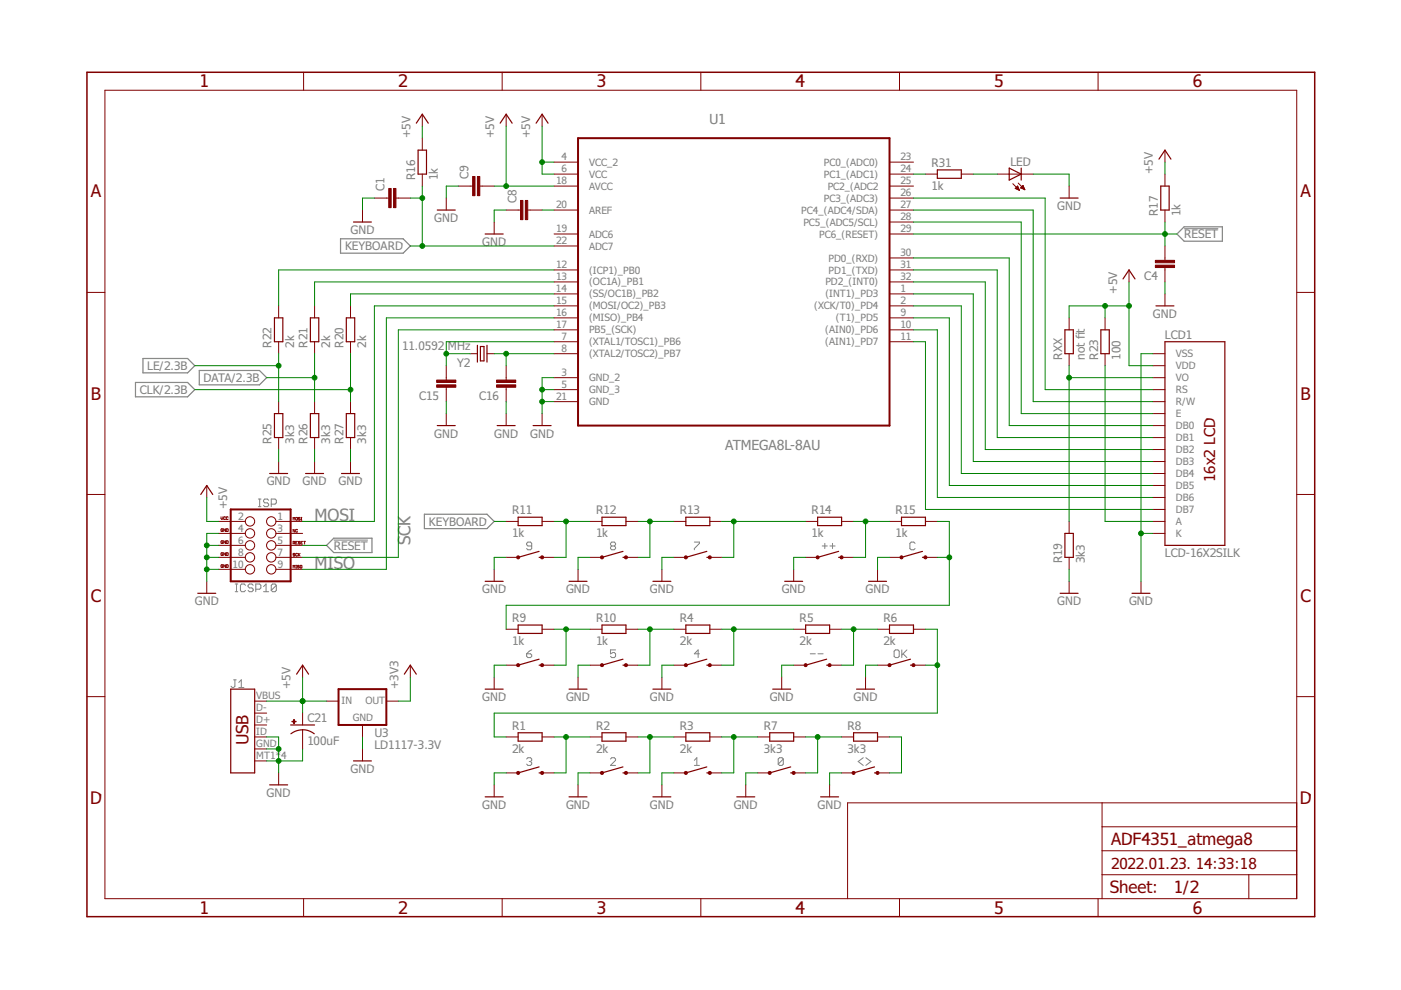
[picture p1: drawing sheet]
<svg xmlns="http://www.w3.org/2000/svg" width="297mm" height="210mm" viewBox="0 0 297 210" stroke-linecap="round" stroke-linejoin="round" font-family="sans-serif">
<g fill="none" stroke="#808080" stroke-width=".21">
<path d="M251.1 48.5h7.2M54.8 107.4h.5M54.8 105.8h.5M55.1 105.8v1.6M57 106.1l-.3-.3h-.6l-.2 .3v.2l.2 .3h.6l.3 .3v.3l-.3 .2h-.6l-.2-.2M57.5 106.9h.8l.3-.3v-.5l-.3-.3h-.8v1.6M70.8 114.5h7.2M112.7 115.8h-.8l-.2-.3v-.3l.2-.3h.6l.2 .3v1.1l-.2 .3h-.6l-.2-.3M129.7 115.8l-.3-.3v-.3l.3-.3h.5l.3 .3v.3l-.3 .3M129.7 115.8l-.3 .2v.3l.3 .3h.5l.3-.3v-.3l-.3-.2M129.7 115.8h.5M147.2 114.9h1.1v.3l-1.1 1.1v.3"/>
<path d="M174.3 115.8h1.1M174.9 115.2v1.1M176 115.8h1.1M176.5 115.2v1.1M194 115.2l-.3-.3h-.5l-.3 .3v1.1l.3 .3h.5l.3-.3M49.9 125.5h.5M49.9 123.8h.5M50.1 123.8v1.7M52 124.1l-.2-.3h-.6l-.2 .3v1.1l.2 .3h.6l.2-.3M53.7 124.1l-.3-.3h-.5l-.3 .3v.3l.3 .3h.5l.3 .2v.3l-.3 .3h-.5l-.3-.3M54.2 124.9h.9l.2-.2v-.6l-.2-.3h-.9v1.7M55.9 125.5h1.1"/>
<path d="M55.9 124.4l.5-.6v1.7M58.6 124.1v1.1l-.3 .3h-.5l-.3-.3M58.6 124.1l-.3-.3h-.5l-.3 .3v1.1M58.6 124.1l-1.1 1.1M111.7 138.6h.8l.2 .3v.2l-.2 .3h-.6l-.2-.3zM112.7 137.8l-1 .8M130.5 137.8h-1.1v.8l.8-.3 .3 .3v.5l-.3 .3h-.5l-.3-.3M148.3 138.6h-1.1l.8-.8v1.6M171.8 138.6h1.1M173.4 138.6h1.1M189.8 137.8h.6l.2 .3v1l-.2 .3h-.6l-.2-.3v-1zM191.2 137.8v1.6"/>
<path d="M191.5 138.6l.8 .8M192.3 137.8l-1.1 1.1M49.5 144.1h.6M49.8 144.1v1.4l-.3 .3h-.2l-.3-.3M50.6 145.8h1.1M50.6 144.7l.6-.6v1.7M111.7 160.9l.2-.2h.6l.2 .2v.3l-.2 .3M112.2 161.5h.3M112.5 161.5l.2 .2v.3l-.2 .3h-.6l-.2-.3M129.4 160.9l.3-.2h.5l.3 .2v.3l-1.1 1.1h1.1M147.2 161.2l.5-.5v1.6M147.2 162.3h1.1"/>
<path d="M166.1 160.9v1.1l-.3 .3h-.5l-.3-.3M166.1 160.9l-.3-.2h-.5l-.3 .2v1.1M166.1 160.9l-1.1 1.1M183 160.7l-1.1 .8 1.1 .8M183.6 160.7l1.1 .8-1.1 .8"/>
</g>
<path d="M72.2 50.6h13.3l1.5 1.6-1.5 1.5h-13.3zM249.5 49.6l1.6-1.5h8.1v3h-8.1zM30.3 76h9.5l1.5 1.5-1.5 1.6h-9.5zM42.2 78.5h12.8l1.5 1.6-1.5 1.5h-12.8zM28.7 81.1h11.1l1.5 1.5-1.5 1.5h-11.1zM70.8 114.1h8.1v3.1h-8.1l-1.6-1.6zM90 109h13.3l1.5 1.6-1.5 1.5h-13.3z" fill="none" stroke="#808080" stroke-width=".25"/>
<g fill="none" stroke="#800000" stroke-width=".21">
<path d="M22.2 19.1h252.7v171.4h-252.7zM64.4 15.3v3.8M106.5 15.3v3.8M148.6 15.3v3.8M190.7 15.3v3.8M232.8 15.3v3.8M89.5 24.2v2.6M89.5 29.3v2.5M89.5 36.9v2.6M97.2 39.5h3M101.7 39.5h3.1M107.3 24.2v2.6"/>
<path d="M114.9 24.2v2.6M117.5 34.4h5.1M117.5 36.9h5.1M117.5 39.5h5.1M188.6 34.4h5.1M188.6 36.9h5.1M188.6 39.5h5.1M196.2 36.9h2.5M203.8 36.9h2.6M211.4 36.9h7.7M214.7 38.9l1.4 1.4M215.2 40l.9 .3"/>
<path d="M215.2 40l.6-.5 .3 .8M215.3 40h.7M215.4 39.9h.5M215.5 39.7h.4M215.6 39.6h.2M215.7 39.5h.1M215.9 38.8l1.4 1.4M216.4 39.8l.5-.5 .4 .9zM216.4 39.9h.7M216.5 39.7h.6M216.6 39.6h.4M216.7 40h.5"/>
<path d="M216.7 39.5h.3M216.9 39.4h.1M226.7 39.5v2.5M247 31.8v2.6M247 36.9v2.6M76.9 44.5v2.6M79.4 42h3M83.9 42h3.1M94.6 42v2.5M104.8 47.1v2.5M107.3 44.5h3.1M111.9 44.5h3"/>
<path d="M117.5 44.5h5.1M117.5 49.6h5.1M117.5 52.2h5.1M117.5 57.2h5.1M117.5 59.8h5.1M188.6 44.5h5.1M188.6 49.6h5.1M188.6 57.2h5.1M188.6 59.8h5.1M188.6 42h5.1M188.6 47.1h5.1M188.6 54.7h5.1"/>
<path d="M215.6 40.1h.4M215.8 40.2h.3M216.1 40.3h.1M217 40.1h.2M217.3 40.2h.1M239.4 57.2v2.6M247 44.5v2.6M247 52.2v3M247 56.7v3.1M18.4 62h3.8M59.1 64.9v2.5M59.1 72.5v2.5"/>
<path d="M66.7 64.9v2.5M66.7 72.5v2.5M74.3 64.9v2.5M74.3 72.5v2.5M94.6 77.5v3.1M99.7 75h1.5M103.3 75h1.5M107.3 77.5v3.1M117.5 75h5.1M117.5 62.3h5.1M117.5 64.9h5.1M117.5 67.4h5.1"/>
<path d="M117.5 69.9h5.1M117.5 72.5h5.1M188.6 62.3h5.1M188.6 64.9h5.1M188.6 67.4h5.1M188.6 69.9h5.1M188.6 72.5h5.1M226.7 67.4v2.5M226.7 75v2.5M234.3 67.4v2.5M234.3 75v2.5M244.5 77.5h2.5"/>
<path d="M244.5 75h2.5M247 62.3v2.6M274.9 62h3.8M59.1 85.2v2.5M59.1 92.8v2.5M59.1 97.9v2.5M66.7 85.2v2.5M66.7 92.8v2.5M66.7 97.9v2.5M74.3 85.2v2.5M74.3 92.8v2.5M74.3 97.9v2.5"/>
<path d="M94.6 82.1v3.1M94.6 87.7v2.5M107.3 82.1v3.1M107.3 87.7v2.5M114.9 87.7v2.5M117.5 85.2h5.1M117.5 82.6h5.1M117.5 80.1h5.1M244.5 90.2h2.5M244.5 92.8h2.5M244.5 95.3h2.5M244.5 97.9h2.5"/>
<path d="M244.5 87.7h2.5M244.5 85.2h2.5M244.5 82.6h2.5M244.5 80.1h2.5M18.4 104.8h3.8M43.8 102.9v2.6M46.4 110.6h5.6M46.4 113.1h5.6M46.4 118.2h5.6M46.4 115.6h5.6M46.9 109.6v.4l.2 .2 .1-.2v-.4M47.2 112.2h-.3v.4l.3 .1v-.3h-.1"/>
<path d="M47.2 114.8h-.3v.3l.3 .1v-.2h-.1M47.2 117.3h-.3v.4l.3 .1v-.3h-.1M47.2 119.8h-.3v.4l.3 .1v-.3h-.1M47.8 109.7h-.4l.1 .5 .3-.2M47.8 112.1v.6l-.4-.6v.6M47.8 114.7v.5l-.4-.5v.5M47.8 117.2v.6l-.4-.6v.6M47.8 119.7v.6l-.4-.6v.6M48 112.1l.4 .1-.1 .5h-.3zM48 114.7l.4 .1-.1 .4h-.3zM48 117.2l.4 .1-.1 .5h-.3zM48 119.7l.4 .1-.1 .5h-.3z"/>
<path d="M48.4 109.7h-.4l.1 .5 .3-.2M58.5 110.6h5.7M58.5 113.1h5.7M58.5 118.2h5.7M58.5 115.6h5.7M62.1 110.3v-.6l.2 .2 .2-.2v.6M62.1 115.2l.4-.1-.1-.3h-.3v.6M62.3 115.2l.2 .2M62.5 112.2v.6l-.4-.6v.6M62.5 117.4l-.3-.1-.1 .2 .4 .3h-.4M62.7 115.1h.2M62.7 119.9h.2"/>
<path d="M62.8 109.7l.3 .1-.1 .5-.3-.1zM62.8 119.9v.5M63.1 112.4h-.4l.1 .4 .3-.1M63.1 114.8h-.4v.6h.4M63.1 117.4h-.4l.1 .5 .3-.1M63.3 117.3v.6M63.4 117.6l.2 .3M63.5 120l-.3-.1-.1 .2 .4 .2h-.4M63.6 109.8l-.2-.1-.1 .2 .3 .3h-.3M63.6 114.9l-.2-.1-.1 .2 .3 .3h-.3M63.6 117.3l-.3 .4M63.7 119.9l.3 .1-.1 .4-.3-.1z"/>
<path d="M63.8 109.7h.2M63.8 110.3h.2M63.8 115.1h.2M63.9 109.7v.6M64.2 114.8h-.4v.6h.4M64.4 114.8h.4M64.6 114.8v.6M107.3 110.6h2.6M107.3 118.2h2.6M114.9 110.6h2.6M114.9 118.2h2.6M125.1 110.6h2.5"/>
<path d="M125.1 118.2h2.5M132.7 110.6h2.6M132.7 118.2h2.6M142.9 110.6h2.5M142.9 118.2h2.5M150.5 110.6h2.5M150.5 118.2h2.5M170.8 110.6h2.6M170.8 118.2h2.6M178.4 110.6h2.6M178.4 118.2h2.6M188.6 110.6h2.5"/>
<path d="M188.6 118.2h2.5M196.2 110.6h2.5M196.2 118.2h2.5M226.7 110.6v2.5M226.7 118.2v2.5M244.5 110.6h2.5M244.5 100.4h2.5M244.5 102.9h2.5M244.5 105.5h2.5M244.5 108h2.5M244.5 113.1h2.5M274.9 104.8h3.8"/>
<path d="M43.8 123.3v2.5M46.4 120.7h5.6M58.5 120.7h5.7M62.1 120.4v-.5l.2 .2 .2-.2v.5M62.7 120.4h.2M104.8 120.7v2.6M107.3 133.4h2.6M114.9 133.4h2.6M122.6 120.7v2.6M125.1 133.4h2.5M132.7 133.4h2.6M140.3 120.7v2.6"/>
<path d="M142.9 133.4h2.5M150.5 133.4h2.5M168.3 120.7v2.6M168.3 133.4h2.5M175.9 133.4h2.5M186.1 120.7v2.6M186.1 133.4h2.5M193.7 133.4h2.5M226.7 123.3v2.5M241.9 123.3v2.5M18.4 147.7h3.8M54 153.7h2.5"/>
<path d="M54 151.2h2.5M54 148.7h2.5M54 158.8h2.5M54 156.3h2.5M64.2 141v2.6M64.2 151.2v2.5M64.2 154.7v4.1M69.2 148.7h2.6M76.9 153.7v2.6M76.9 158.8v2.5M81.9 148.7h2.6M87 141v2.6"/>
<path d="M104.8 143.6v2.5M107.3 141h2.6M107.3 156.3h2.6M114.9 141h2.6M114.9 156.3h2.6M122.6 143.6v2.5M125.1 141h2.5M125.1 156.3h2.5M132.7 141h2.6M132.7 156.3h2.6M140.3 143.6v2.5M142.9 141h2.5"/>
<path d="M142.9 156.3h2.5M150.5 141h2.5M150.5 156.3h2.5M160.7 156.3h2.5M165.7 143.6v2.5M168.3 141h2.5M168.3 156.3h2.5M175.9 141h2.5M178.4 156.3h2.6M183.5 143.6v2.5M186.1 141h2.5M186.1 156.3h2.5"/>
<path d="M193.7 141h2.5M274.9 147.7h3.8M54 161.3h2.5M59.1 163.9v2.5M104.8 166.4v2.6M107.3 163.9h2.6M114.9 163.9h2.6M122.6 166.4v2.6M125.1 163.9h2.5M132.7 163.9h2.6M140.3 166.4v2.6M142.9 163.9h2.5"/>
<path d="M150.5 163.9h2.5M158.1 166.4v2.6M160.7 163.9h2.5M168.3 163.9h2.5M175.9 166.4v2.6M178.4 163.9h2.6M186.1 163.9h2.5M233.7 170.2v20.3M233.7 175.3h41.2M274.9 170.2h-95.2v20.3M64.4 190.5v3.9M106.5 190.5v3.9"/>
<path d="M148.6 190.5v3.9M190.7 190.5v3.9M232.8 190.5v3.9M233.7 185.5h41.2M233.7 180.4h41.2M264.8 185.5v5"/>
<circle cx="53" cy="113.1" r=".99"/>
<circle cx="53" cy="110.6" r=".99"/>
<circle cx="53" cy="115.6" r=".99"/>
<circle cx="53" cy="118.2" r=".99"/>
<circle cx="57.5" cy="115.6" r=".99"/>
<circle cx="57.5" cy="118.2" r=".99"/>
<circle cx="57.5" cy="113.1" r=".99"/>
<circle cx="57.5" cy="110.6" r=".99"/>
<circle cx="53" cy="120.7" r=".99"/>
<circle cx="57.5" cy="120.7" r=".99"/>
</g>
<path d="M18.4 15.3h260.3v179.1h-260.3z" fill="none" stroke="#800000" stroke-width=".32"/>
<g fill="none" stroke="#800000" stroke-width=".25">
<path d="M88.3 26.1l1.2-1.9 1.3 1.9M88.6 31.8h1.8v5.1h-1.8zM106 26.1l1.3-1.9 1.3 1.9M113.7 26.1l1.2-1.9 1.3 1.9M198.7 36h5.1v1.8h-5.1zM214 35.6l2.5 1.3-2.5 1.3zM216.5 35.6v2.6M245.7 33.7l1.3-1.9 1.3 1.9M246.1 39.5h1.8v5h-1.8zM75 47.1h3.7M92.7 44.5h3.8M102.9 49.6h3.8"/>
<path d="M224.8 42h3.8M238.1 59.1l1.3-1.9 1.2 1.9M58.2 67.4h1.8v5.1h-1.8zM65.8 67.4h1.8v5.1h-1.8zM73.4 67.4h1.8v5.1h-1.8zM101.2 73.2v3.6M101.9 73.5h.7v3h-.7zM103.3 73.2v3.6M225.8 69.9h1.8v5.1h-1.8zM233.4 69.9h1.8v5.1h-1.8zM245.1 64.9h3.8M247 72.5h12.7v43.1h-12.7z"/>
<path d="M58.2 87.7h1.8v5.1h-1.8zM65.8 87.7h1.8v5.1h-1.8zM73.4 87.7h1.8v5.1h-1.8zM92.7 90.2h3.8M105.4 90.2h3.8M113 90.2h3.8M42.6 104.8l1.2-1.9 1.3 1.9M57.2 100.4h3.8M64.8 100.4h3.8M72.4 100.4h3.8M109.9 109.7h5v1.7h-5zM114.3 118.2h.6"/>
<path d="M114.3 116.9l-4.4 1.3M127.6 109.7h5.1v1.7h-5.1zM132.1 118.2h.6M132.1 116.9l-4.5 1.3M145.4 109.7h5.1v1.7h-5.1zM149.9 118.2h.6M149.9 116.9l-4.5 1.3M173.4 109.7h5v1.7h-5zM177.8 118.2h.6M177.8 116.9l-4.4 1.3M191.1 109.7h5.1v1.7h-5.1zM195.6 118.2h.6"/>
<path d="M195.6 116.9l-4.5 1.3M225.8 113.1h1.8v5.1h-1.8zM41.9 125.8h3.8M102.9 123.3h3.8M109.9 132.5h5v1.8h-5zM114.3 139.8l-4.4 1.2M120.6 123.3h3.9M127.6 132.5h5.1v1.8h-5.1zM132.1 139.8l-4.5 1.2M138.4 123.3h3.8M145.4 132.5h5.1v1.8h-5.1zM149.9 139.8l-4.5 1.2"/>
<path d="M166.4 123.3h3.8M170.8 132.5h5.1v1.8h-5.1zM175.3 139.8l-4.5 1.2M184.1 123.3h3.9M188.6 132.5h5.1v1.8h-5.1zM193 139.8l-4.4 1.2M224.8 125.8h3.8M240 125.8h3.8M48.9 146.1h5.1v17.8h-5.1zM61.6 153.7h5.1M61.7 155.6a4 4 0 0 1 4.9 0M62.9 142.9l1.3-1.9 1.2 1.9"/>
<path d="M85.7 142.9l1.3-1.9 1.3 1.9M102.9 146.1h3.8M109.9 155.4h5v1.7h-5zM114.3 141h.6M120.6 146.1h3.9M127.6 155.4h5.1v1.7h-5.1zM132.1 141h.6M138.4 146.1h3.8M145.4 155.4h5.1v1.7h-5.1zM149.9 141h.6M163.2 155.4h5.1v1.7h-5.1zM163.8 146.1h3.8"/>
<path d="M175.3 141h.6M181 155.4h5.1v1.7h-5.1zM181.6 146.1h3.8M193 141h.7M57.2 166.4h3.8M75 161.3h3.7M102.9 169h3.8M114.3 163.9h.6M114.3 162.6l-4.4 1.3M120.6 169h3.9M132.1 163.9h.6M132.1 162.6l-4.5 1.3"/>
<path d="M138.4 169h3.8M149.9 163.9h.6M149.9 162.6l-4.5 1.3M156.2 169h3.8M167.6 163.9h.7M167.6 162.6l-4.4 1.3M174 169h3.8M185.4 163.9h.7M185.4 162.6l-4.4 1.3"/>
</g>
<path d="M122.6 29.3h66v60.9h-66zM48.9 108h12.7v15.3h-12.7zM71.8 146.1h10.1v7.6h-10.1z" fill="none" stroke="#800000" stroke-width=".42"/>
<g fill="#800000" stroke="#800000" stroke-width=".21">
<path d="M196 117.9h.4v.5h-.4z" fill-rule="evenodd"/>
<circle cx="145.4" cy="163.9" r=".33"/>
<circle cx="150.5" cy="163.9" r=".33"/>
<circle cx="127.6" cy="163.9" r=".33"/>
<circle cx="132.7" cy="163.9" r=".33"/>
<circle cx="109.9" cy="163.9" r=".32"/>
<circle cx="114.9" cy="163.9" r=".32"/>
<circle cx="145.4" cy="141" r=".33"/>
<circle cx="150.5" cy="141" r=".33"/>
<circle cx="127.6" cy="141" r=".33"/>
<circle cx="132.7" cy="141" r=".33"/>
<circle cx="109.9" cy="141" r=".33"/>
<circle cx="114.9" cy="141" r=".33"/>
<circle cx="145.4" cy="118.2" r=".33"/>
<circle cx="150.5" cy="118.2" r=".33"/>
<circle cx="127.6" cy="118.2" r=".33"/>
<circle cx="132.7" cy="118.2" r=".33"/>
<circle cx="109.9" cy="118.2" r=".33"/>
<circle cx="114.9" cy="118.2" r=".33"/>
<circle cx="163.2" cy="163.9" r=".33"/>
<circle cx="168.3" cy="163.9" r=".33"/>
<circle cx="181" cy="163.9" r=".33"/>
<circle cx="186" cy="163.9" r=".33"/>
<circle cx="188.6" cy="141" r=".33"/>
<circle cx="193.7" cy="141" r=".33"/>
<circle cx="170.8" cy="141" r=".33"/>
<circle cx="175.9" cy="141" r=".33"/>
<circle cx="173.4" cy="118.2" r=".33"/>
<circle cx="178.4" cy="118.2" r=".33"/>
<circle cx="191.1" cy="118.2" r=".33"/>
</g>
<g fill="#800000" stroke="#800000" stroke-width=".21">
<path d="M83.4 40h.5v4h-.5z"/>
<path d="M82.4 40h.5v4h-.5z"/>
<path d="M245 55.2h4v.5h-4z"/>
<path d="M245 56.2h4v.5h-4z"/>
<path d="M111.4 42.5h.5v4.1h-.5z"/>
<path d="M110.4 42.5h.5v4.1h-.5z"/>
<path d="M101.2 37.4h.5v4.1h-.5z"/>
<path d="M100.2 37.4h.5v4.1h-.5z"/>
<path d="M92.6 80.6h4v.5h-4z"/>
<path d="M92.6 81.6h4v.5h-4z"/>
<path d="M105.3 80.6h4v.5h-4z"/>
<path d="M105.3 81.6h4v.5h-4z"/>
<path d="M61.9 152.9h.9v.2h-.9z"/>
<path d="M62.3 152.5h.1v.9h-.1z"/>
</g>
<g fill="none" stroke="#008000" stroke-width=".21">
<path d="M89.5 26.8v2.5M89.5 39.5v12.7M97.2 39.5h-2.6v2.5M104.8 39.5h12.7M107.3 26.8v12.7M114.9 26.8v10.1h2.6M114.9 34.4h2.6M193.7 36.9h2.5M206.4 36.9h5M219.1 36.9h7.6v2.6M247 34.4v2.5M79.4 42h-2.5v2.5"/>
<path d="M87 42h2.5M87 52.2h30.5M107.3 44.5h-2.5v2.6M114.9 44.5h2.6M117.5 57.2h-58.4v7.7M117.5 59.8h-50.8v5.1M193.7 44.5h25.4v40.7h25.4M193.7 42h27.9v40.6h22.9M193.7 47.1h22.8v40.6h28M193.7 49.6h55.8M193.7 54.7h20.3v35.5h30.5M193.7 57.2h17.7v35.6h33.1"/>
<path d="M193.7 59.8h15.2v35.5h35.6M239.4 59.8v17.7h5.1M247 47.1v5.1M247 59.8v2.5M41.3 77.5h17.8M59.1 75v10.2M66.7 75v10.2M74.3 75v10.2M94.6 75h5.1M104.8 75h12.7M107.3 75v2.5M117.5 69.9h-33v48.3h-20.3"/>
<path d="M117.5 72.5h-22.9v5M117.5 67.4h-35.6v53.3h-17.7M117.5 62.3h-43.2v2.6M117.5 64.9h-38.1v45.7h-15.2M193.7 69.9h5v35.6h45.8M193.7 67.4h7.6v35.5h43.2M193.7 64.9h10.1v35.5h40.7M193.7 72.5h2.5v35.5h48.3M193.7 62.3h12.7v35.6h38.1M226.7 77.5v33.1M234.3 77.5v33.1h10.2M234.3 64.9v2.5"/>
<path d="M239.4 64.9h-12.7v2.5M244.5 75h-2.6v48.3M41.3 82.6h33M56.5 80.1h10.2M59.1 95.3v2.6M66.7 95.3v2.6M74.3 95.3v2.6M94.6 85.2v2.5M107.3 85.2v2.5M114.9 85.2h2.6M114.9 82.6h2.6M117.5 80.1h-2.6v7.6"/>
<path d="M226.7 80.1h17.8M43.8 118.2h2.6M43.8 105.5v5.1h2.6M43.8 115.6h2.6M46.4 113.1h-2.6v10.2M64.2 115.6h5M104.8 110.6h2.5M107.3 118.2h-2.5v2.5M117.5 110.6h7.6M120 110.6v7.6h-2.5M125.1 118.2h-2.5v2.5M135.3 110.6h7.6"/>
<path d="M137.8 110.6v7.6h-2.5M142.9 118.2h-2.6v2.5M153 110.6h17.8M155.6 110.6v7.6h-2.6M170.8 118.2h-2.5v2.5M181 110.6h7.6M183.5 110.6v7.6h-2.5M188.6 118.2h-2.5v2.5M198.7 118.2h2.6M198.7 110.6h2.6v17.7h-94v5.1M241.9 113.1h2.6M43.8 120.7h2.6"/>
<path d="M117.5 133.4h7.6M120 133.4v7.6h-2.5M135.3 133.4h7.6M137.8 133.4v7.6h-2.5M153 133.4h15.3M155.6 133.4v7.6h-2.6M178.4 133.4h7.7M181 133.4v7.6h-2.6M196.2 133.4h2.5v17.8h-93.9v5.1h2.5M226.7 120.7v2.6M56.5 156.3h2.6v7.6M56.5 158.8h2.6"/>
<path d="M56.5 148.7h12.7M64.2 158.8v2.5h-7.7M64.2 143.6v7.6M76.9 156.3v2.5M87 143.6v5.1h-2.5M107.3 141h-2.5v2.6M117.5 156.3h7.6M120 156.3v7.6h-2.5M125.1 141h-2.5v2.6M135.3 156.3h7.6M137.8 156.3v7.6h-2.5M142.9 141h-2.6v2.6"/>
<path d="M153 156.3h7.7M155.6 156.3v7.6h-2.6M168.3 141h-2.6v2.6M170.8 156.3h7.6M173.4 156.3v7.6h-2.6M186.1 141h-2.6v2.6M188.6 156.3h2.5v7.6h-2.5M196.2 141h2.5M107.3 163.9h-2.5v2.5M125.1 163.9h-2.5v2.5M142.9 163.9h-2.6v2.5M160.7 163.9h-2.6v2.5"/>
<path d="M178.4 163.9h-2.5v2.5"/>
</g>
<g fill="#008000" stroke="#008000" stroke-width=".21">
<circle cx="59.1" cy="161.3" r=".51"/>
<circle cx="59.1" cy="158.8" r=".51"/>
<circle cx="114.9" cy="85.2" r=".51"/>
<circle cx="114.9" cy="82.6" r=".51"/>
<circle cx="241.9" cy="113.1" r=".51"/>
<circle cx="43.8" cy="115.6" r=".51"/>
<circle cx="43.8" cy="118.2" r=".51"/>
<circle cx="43.8" cy="120.7" r=".51"/>
<circle cx="173.4" cy="156.3" r=".51"/>
<circle cx="155.6" cy="156.3" r=".51"/>
<circle cx="137.8" cy="156.3" r=".51"/>
<circle cx="120" cy="156.3" r=".51"/>
<circle cx="198.7" cy="141" r=".51"/>
<circle cx="181" cy="133.4" r=".51"/>
<circle cx="155.6" cy="133.4" r=".51"/>
<circle cx="137.8" cy="133.4" r=".51"/>
<circle cx="120" cy="133.4" r=".51"/>
<circle cx="120" cy="110.6" r=".51"/>
<circle cx="137.8" cy="110.6" r=".51"/>
<circle cx="155.6" cy="110.6" r=".51"/>
<circle cx="183.5" cy="110.6" r=".51"/>
<circle cx="201.3" cy="118.2" r=".51"/>
<circle cx="64.2" cy="148.7" r=".51"/>
<circle cx="114.9" cy="34.4" r=".51"/>
<circle cx="107.3" cy="39.5" r=".51"/>
<circle cx="239.4" cy="64.9" r=".51"/>
<circle cx="234.3" cy="64.9" r=".51"/>
<circle cx="89.5" cy="42" r=".51"/>
<circle cx="89.5" cy="52.2" r=".51"/>
<circle cx="107.3" cy="75" r=".51"/>
<circle cx="94.6" cy="75" r=".51"/>
<circle cx="226.7" cy="80.1" r=".51"/>
<circle cx="247" cy="49.6" r=".51"/>
<circle cx="59.1" cy="77.5" r=".51"/>
<circle cx="66.7" cy="80.1" r=".51"/>
<circle cx="74.3" cy="82.6" r=".51"/>
</g>
<g font-size="3.7" fill="#800000">
<text x="42.3" y="18.5">1</text>
<text x="84.4" y="18.5">2</text>
<text x="126.5" y="18.5">3</text>
<text x="168.7" y="18.5">4</text>
<text x="210.8" y="18.5">5</text>
<text x="252.9" y="18.5">6</text>
<text x="19.2" y="41.9">A</text>
<text x="275.7" y="41.9">A</text>
<text x="19.3" y="84.7">B</text>
<text x="275.8" y="84.7">B</text>
<text x="19.2" y="127.6">C</text>
<text x="275.7" y="127.6">C</text>
<text x="19.1" y="170.4">D</text>
<text x="275.6" y="170.4">D</text>
<text x="42.3" y="193.7">1</text>
<text x="84.4" y="193.7">2</text>
<text x="126.5" y="193.7">3</text>
<text x="168.7" y="193.7">4</text>
<text x="210.8" y="193.7">5</text>
<text x="252.9" y="193.7">6</text>
</g>
<g font-size="3.6" fill="#808080">
<text x="66.7" y="110.6">MOSI</text>
<text x="87" y="115.6" transform="rotate(-90 87 115.6)">SCK</text>
<text x="66.7" y="120.7">MISO</text>
</g>
<g font-size="3.6" fill="#800000">
<text x="52.7" y="158" transform="rotate(-90 52.7 158)">USB</text>
<text x="235.6" y="179.1">ADF4351_atmega8</text>
<text x="235.3" y="189.4">Sheet:</text>
<text x="248.9" y="189.3">1/2</text>
</g>
<g font-size="3.2" fill="#800000">
<text x="257.7" y="102.2" transform="rotate(-90 257.7 102.2)">16x2 LCD</text>
<text x="235.6" y="184.2">2022.01.23. 14:33:18</text>
</g>
<g font-size="2.9" fill="#808080">
<text x="150.4" y="26.3">U1</text>
<text x="153.8" y="95.4">ATMEGA8L-8AU</text>
</g>
<g font-size="2.5" fill="#808080">
<text x="87" y="29.3" transform="rotate(-90 87 29.3)">+5V</text>
<text x="104.8" y="29.3" transform="rotate(-90 104.8 29.3)">+5V</text>
<text x="112.4" y="29.3" transform="rotate(-90 112.4 29.3)">+5V</text>
<text x="197.5" y="35.4">R31</text>
<text x="214.2" y="35.1">LED</text>
<text x="81.5" y="40.5" transform="rotate(-90 81.5 40.5)">C1</text>
<text x="88" y="38.2" transform="rotate(-90 88 38.2)">R16</text>
<text x="92.8" y="38.2" transform="rotate(-90 92.8 38.2)">1k</text>
<text x="99.3" y="37.9" transform="rotate(-90 99.3 37.9)">C9</text>
<text x="197.5" y="40.2">1k</text>
<text x="244.5" y="36.9" transform="rotate(-90 244.5 36.9)">+5V</text>
<text x="92.1" y="47.1">GND</text>
<text x="109.5" y="43" transform="rotate(-90 109.5 43)">C8</text>
<text x="224.1" y="44.5">GND</text>
<text x="245.5" y="45.8" transform="rotate(-90 245.5 45.8)">R17</text>
<text x="250.3" y="45.8" transform="rotate(-90 250.3 45.8)">1k</text>
<text x="73.2" y="53">KEYBOARD</text>
<text x="74.3" y="49.6">GND</text>
<text x="102.2" y="52.1">GND</text>
<text x="251.1" y="50.5">RESET</text>
<text x="242.6" y="59.4">C4</text>
<text x="236.8" y="62.3" transform="rotate(-90 236.8 62.3)">+5V</text>
<text x="230" y="71.9" transform="rotate(-90 230 71.9)">i</text>
<text x="244.5" y="67.4">GND</text>
<text x="247" y="72">LCD1</text>
<text x="57.6" y="73.7" transform="rotate(-90 57.6 73.7)">R22</text>
<text x="62.4" y="73.7" transform="rotate(-90 62.4 73.7)">2k</text>
<text x="65.2" y="73.7" transform="rotate(-90 65.2 73.7)">R21</text>
<text x="70" y="73.7" transform="rotate(-90 70 73.7)">2k</text>
<text x="72.8" y="73.7" transform="rotate(-90 72.8 73.7)">R20</text>
<text x="77.6" y="73.7" transform="rotate(-90 77.6 73.7)">2k</text>
<text x="85.3" y="74.2">11.0592</text>
<text x="95" y="74.2">MHz</text>
<text x="96.9" y="77.8">Y2</text>
<text x="225.2" y="76.3" transform="rotate(-90 225.2 76.3)">RXX</text>
<text x="230" y="76.3" transform="rotate(-90 230 76.3)">not ft</text>
<text x="232.8" y="76.3" transform="rotate(-90 232.8 76.3)">R23</text>
<text x="237.6" y="76.3" transform="rotate(-90 237.6 76.3)">100</text>
<text x="29.6" y="83.5">CLK/2.3B</text>
<text x="31.2" y="78.4">LE/2.3B</text>
<text x="43.2" y="81">DATA/2.3B</text>
<text x="88.9" y="84.8">C15</text>
<text x="101.6" y="84.8">C16</text>
<text x="57.6" y="94" transform="rotate(-90 57.6 94)">R25</text>
<text x="62.4" y="94" transform="rotate(-90 62.4 94)">3k3</text>
<text x="65.2" y="94" transform="rotate(-90 65.2 94)">R26</text>
<text x="70" y="94" transform="rotate(-90 70 94)">3k3</text>
<text x="72.8" y="94" transform="rotate(-90 72.8 94)">R27</text>
<text x="77.6" y="94" transform="rotate(-90 77.6 94)">3k3</text>
<text x="92.1" y="92.8">GND</text>
<text x="104.8" y="92.8">GND</text>
<text x="112.4" y="92.8">GND</text>
<text x="56.5" y="102.9">GND</text>
<text x="64.2" y="102.9">GND</text>
<text x="71.8" y="102.9">GND</text>
<text x="48.1" y="108" transform="rotate(-90 48.1 108)">+5V</text>
<text x="90.9" y="111.4">KEYBOARD</text>
<text x="108.6" y="113.9">1k</text>
<text x="108.6" y="109.1">R11</text>
<text x="126.4" y="113.9">1k</text>
<text x="126.4" y="109.1">R12</text>
<text x="144.1" y="109.1">R13</text>
<text x="172.1" y="113.9">1k</text>
<text x="172.1" y="109.1">R14</text>
<text x="189.9" y="113.9">1k</text>
<text x="189.9" y="109.1">R15</text>
<text x="70.8" y="116.5">RESET</text>
<text x="225.2" y="119.4" transform="rotate(-90 225.2 119.4)">R19</text>
<text x="230" y="119.4" transform="rotate(-90 230 119.4)">3k3</text>
<text x="247" y="118.2">LCD-16X2SILK</text>
<text x="102.2" y="125.8">GND</text>
<text x="120" y="125.8">GND</text>
<text x="137.8" y="125.8">GND</text>
<text x="165.7" y="125.8">GND</text>
<text x="183.5" y="125.8">GND</text>
<text x="41.3" y="128.3">GND</text>
<text x="108.6" y="131.9">R9</text>
<text x="126.4" y="131.9">R10</text>
<text x="144.1" y="131.9">R4</text>
<text x="169.5" y="131.9">R5</text>
<text x="187.3" y="131.9">R6</text>
<text x="224.1" y="128.3">GND</text>
<text x="239.4" y="128.3">GND</text>
<text x="108.6" y="136.7">1k</text>
<text x="126.4" y="136.7">1k</text>
<text x="144.1" y="136.7">2k</text>
<text x="169.5" y="136.7">2k</text>
<text x="187.3" y="136.7">2k</text>
<text x="61.6" y="146.1" transform="rotate(-90 61.6 146.1)">+5V</text>
<text x="84.5" y="146.1" transform="rotate(-90 84.5 146.1)">+3V3</text>
<text x="102.2" y="148.6">GND</text>
<text x="120" y="148.6">GND</text>
<text x="137.8" y="148.6">GND</text>
<text x="163.2" y="148.6">GND</text>
<text x="181" y="148.6">GND</text>
<text x="65.2" y="153.1">C21</text>
<text x="108.6" y="154.8">R1</text>
<text x="126.4" y="154.8">R2</text>
<text x="144.1" y="154.8">R3</text>
<text x="161.9" y="154.8">R7</text>
<text x="179.7" y="154.8">R8</text>
<text x="65.2" y="157.9">100uF</text>
<text x="79.4" y="158.8">LD1117-3.3V</text>
<text x="79.4" y="156.3">U3</text>
<text x="108.6" y="159.6">2k</text>
<text x="126.4" y="159.6">2k</text>
<text x="144.1" y="159.6">2k</text>
<text x="161.9" y="159.6">3k3</text>
<text x="179.7" y="159.6">3k3</text>
<text x="74.3" y="163.9">GND</text>
<text x="56.5" y="169">GND</text>
<text x="102.2" y="171.5">GND</text>
<text x="120" y="171.5">GND</text>
<text x="137.8" y="171.5">GND</text>
<text x="155.6" y="171.5">GND</text>
<text x="173.3" y="171.5">GND</text>
</g>
<g font-size="2.1" fill="#808080">
<text x="119" y="34">4</text>
<text x="124.9" y="35.1">VCC_2</text>
<text x="174.7" y="35.1">PC0_(ADC0)</text>
<text x="190.9" y="34">23</text>
<text x="117.9" y="39.1">18</text>
<text x="119.1" y="36.6">6</text>
<text x="124.9" y="37.7">VCC</text>
<text x="124.9" y="40.2">AVCC</text>
<text x="174.7" y="37.7">PC1_(ADC1)</text>
<text x="175.5" y="40.2">PC2_(ADC2</text>
<text x="190.9" y="36.6">24</text>
<text x="190.9" y="39.1">25</text>
<text x="190.9" y="41.6">26</text>
<text x="117.9" y="44.2">20</text>
<text x="124.9" y="45.3">AREF</text>
<text x="169.9" y="45.3">PC4_(ADC4/SDA)</text>
<text x="170.3" y="47.8">PC5_(ADC5/SCL)</text>
<text x="174.7" y="42.8">PC3_(ADC3)</text>
<text x="190.9" y="44.2">27</text>
<text x="190.9" y="46.7">28</text>
<text x="117.9" y="49.3">19</text>
<text x="117.9" y="51.8">22</text>
<text x="124.9" y="50.4">ADC6</text>
<text x="124.9" y="52.9">ADC7</text>
<text x="173.7" y="50.4">PC6_(RESET)</text>
<text x="190.9" y="49.3">29</text>
<text x="117.9" y="56.9">12</text>
<text x="117.9" y="59.4">13</text>
<text x="124.9" y="58">(ICP1)_PB0</text>
<text x="175.7" y="55.5">PD0_(RXD)</text>
<text x="175.7" y="58">PD1_(TXD)</text>
<text x="190.9" y="54.3">30</text>
<text x="190.9" y="56.9">31</text>
<text x="190.9" y="59.4">32</text>
<text x="117.9" y="62">14</text>
<text x="117.9" y="64.5">15</text>
<text x="124.9" y="60.5">(OC1A)_PB1</text>
<text x="124.9" y="63.1">(SS/OC1B)_PB2</text>
<text x="124.9" y="65.6">(MOSI/OC2)_PB3</text>
<text x="172.6" y="65.6">(XCK/T0)_PD4</text>
<text x="175" y="60.5">PD2_(INT0)</text>
<text x="175" y="63.1">(INT1)_PD3</text>
<text x="190.9" y="62">1</text>
<text x="190.9" y="64.5">2</text>
<text x="117.9" y="67">16</text>
<text x="117.9" y="69.6">17</text>
<text x="124.9" y="68.1">(MISO)_PB4</text>
<text x="124.9" y="70.7">PB5_(SCK)</text>
<text x="175" y="70.7">(AIN0)_PD6</text>
<text x="177.2" y="68.1">(T1)_PD5</text>
<text x="190.9" y="67">9</text>
<text x="190.9" y="69.6">10</text>
<text x="119.1" y="72.1">7</text>
<text x="119.1" y="74.6">8</text>
<text x="124.9" y="73.2">(XTAL1/TOSC1)_PB6</text>
<text x="124.9" y="75.8">(XTAL2/TOSC2)_PB7</text>
<text x="175" y="73.2">(AIN1)_PD7</text>
<text x="190.9" y="72.1">11</text>
<text x="249.3" y="75.8">VSS</text>
<text x="119.1" y="79.7">3</text>
<text x="119.1" y="82.3">5</text>
<text x="124.9" y="80.8">GND_2</text>
<text x="124.9" y="83.4">GND_3</text>
<text x="249.3" y="83.4">RS</text>
<text x="249.3" y="78.3">VDD</text>
<text x="249.3" y="80.8">VO</text>
<text x="117.9" y="84.8">21</text>
<text x="124.9" y="85.9">GND</text>
<text x="249.3" y="88.5">E</text>
<text x="249.3" y="85.9">R/W</text>
<text x="249.3" y="91">DB0</text>
<text x="249.3" y="93.5">DB1</text>
<text x="249.3" y="96.1">DB2</text>
<text x="249.3" y="98.6">DB3</text>
<text x="249.3" y="101.2">DB4</text>
<text x="249.3" y="103.7">DB5</text>
<text x="249.3" y="106.2">DB6</text>
<text x="50.5" y="112.7">4</text>
<text x="50.5" y="110.2">2</text>
<text x="58.9" y="110.2">1</text>
<text x="58.9" y="112.7">3</text>
<text x="249.3" y="111.3">A</text>
<text x="249.3" y="108.8">DB7</text>
<text x="249.3" y="113.9">K</text>
<text x="50.5" y="115.3">6</text>
<text x="50.5" y="117.8">8</text>
<text x="58.9" y="115.3">5</text>
<text x="58.9" y="117.8">7</text>
<text x="49.3" y="120.4">10</text>
<text x="58.9" y="120.4">9</text>
<text x="54.3" y="148.3">VBUS</text>
<text x="72.4" y="149.3">IN</text>
<text x="77.5" y="149.3">OUT</text>
<text x="54.3" y="153.4">D+</text>
<text x="54.3" y="150.8">D-</text>
<text x="54.3" y="155.9">ID</text>
<text x="74.8" y="153">GND</text>
<text x="54.3" y="158.4">GND</text>
<text x="54.3" y="161">MT1*</text>
<text x="59.6" y="161">4</text>
</g>
</svg>
